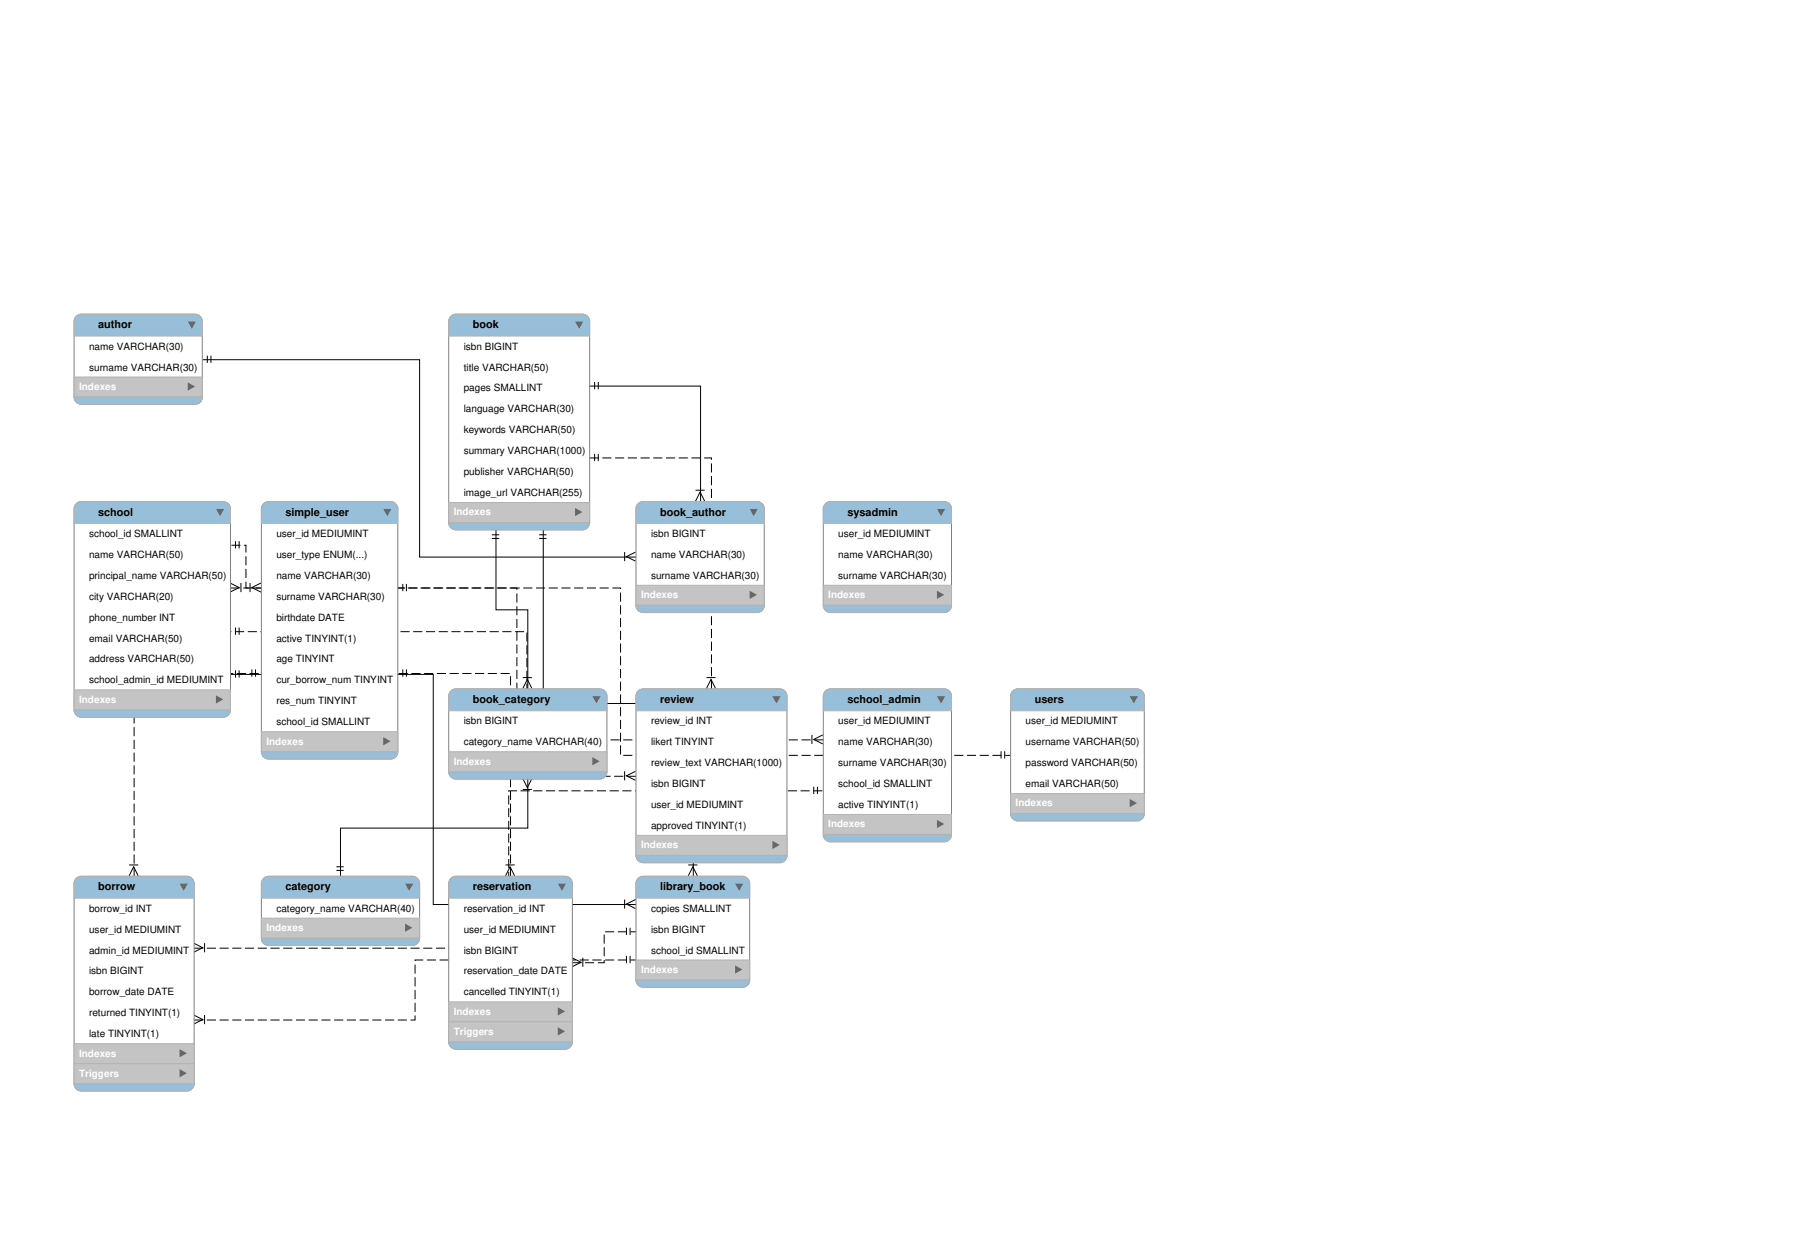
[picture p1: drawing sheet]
<svg xmlns="http://www.w3.org/2000/svg" width="394mm" height="276mm" viewBox="0 0 394 276" stroke-linecap="round" stroke-linejoin="round" font-family="sans-serif">
<g fill="none" stroke="#000" stroke-width=".22">
<path d="M44.5 79.1h47.8v43.4h47.6M45.6 78.2v1.6M46.4 78.2v1.6M129.7 84.9h24.4v25.4M130.8 84v1.6M130.8 99.8v1.6M131.6 84v1.6M131.6 99.8v1.6M51.8 119v1.6M52.6 119v1.6M108.2 117.6h1.6M108.2 118.4h1.6"/>
<path d="M109.1 116.5v17.6h7v17.4M118.6 117.6h1.6M118.6 118.4h1.6M119.5 116.5v38.2h33v38M153 110.2l1-2 1 2M153 107.8h2M50.6 128.2l2 1-2 1M51.8 138v1.6M52.6 138v1.6M53 128.2v2M55 128.2v2M57.4 128.2l-2 1 2 1"/>
<path d="M88.6 128.4v1.6M89.4 128.4v1.6M137.4 121.4v2M139.8 121.4l-2 1 2 1M50.7 148.3h44.6v50.6h44.6M51.8 147.4v1.6M52.6 147.4v1.6M55.4 147.2v1.6M56.2 147.2v1.6M88.6 147.2v1.6M89.4 147.2v1.6M115 151.4l1-2 1 2"/>
<path d="M115 149h2M155.4 151.4l1-2 1 2M155.4 149h2M115 171.2l1 2 1-2M115 173.6h2M116.1 171.3v10.8h-41.2v10.6M137.4 169.6v2M139.8 169.6l-2 1 2 1M178.6 161.6v2M179 173v1.6M179.8 173v1.6M181 161.6l-2 1 2 1"/>
<path d="M220.1 165.2v1.6M220.9 165.2v1.6M28.4 192.6l1-2 1 2M28.4 190.2h2M74 191.4h1.6M74 190.6h1.6M111.2 192.6l1-2 1 2M111.2 190.2h2M137.4 197.8v2M139.8 197.8l-2 1 2 1M151.4 192.6l1-2 1 2M151.4 190.2h2"/>
<path d="M42.6 207.4l2 1-2 1M45 207.4v2M125.8 210.6l2 1-2 1M128.2 210.6v2M137.8 204v1.6M137.8 210.2v1.6M138.6 204v1.6M138.6 210.2v1.6M42.6 223.1l2 1-2 1M45 223.1v2"/>
</g>
<path d="M50.7 129.3h85.8v36.8h85.7M57.5 129.3h-3.4v-9.4h-3.4M156.5 151.5v-50.8h-26.8M139.9 170.7h-26.2v-41.4h-26.2M181.1 162.7h-65.2v-23.8h-65.2M29.5 192.7v-44.6h28M112.3 192.7v-44.6h-24.8M42.7 208.5h69.2v-34.6h69.2M125.9 211.7h7v-6.8h7M42.7 224.2h48.6v-13.1h48.6" fill="none" stroke="#000" stroke-width=".22" stroke-dasharray="2 .8" stroke-linecap="butt"/>
<path d="M16.8 69.6l.7-.5h.4h25a1.6 1.6 0 0 1 1.6 1.6v16.6a1.6 1.6 0 0 1-1.6 1.6h-25a1.6 1.6 0 0 1-1.6-1.6v-16.6z" fill="#fff" stroke="#808080" stroke-width=".22"/>
<path d="M16.8 69.6l.7-.5h.4h25a1.6 1.6 0 0 1 1.6 1.6v3.2h-28.2v-3.2z" fill="#98bfda" stroke="#b3b3b3" stroke-width=".22"/>
<path d="M41.3 70.7h1.8l-.9 1.6z" fill="#666"/>
<path d="M16.3 82.9h28.2v4.4h-28.2z" fill="#c4c4c4" stroke="#b3b3b3" stroke-width=".22"/>
<path d="M41.3 84.1l1.6 .9-1.6 .9z" fill="#666"/>
<path d="M16.3 87.3h28.2a1.6 1.6 0 0 1-1.6 1.6h-25a1.6 1.6 0 0 1-1.6-1.6z" fill="#98bfda" stroke="#b3b3b3" stroke-width=".22"/>
<path d="M99.1 69.6l1.2-.5h27.8a1.6 1.6 0 0 1 1.6 1.6v44.2a1.6 1.6 0 0 1-1.6 1.6h-27.8a1.6 1.6 0 0 1-1.6-1.6v-44.2z" fill="#fff" stroke="#808080" stroke-width=".22"/>
<path d="M99.1 69.6l1.2-.5h27.8a1.6 1.6 0 0 1 1.6 1.6v3.2h-31v-3.2z" fill="#98bfda" stroke="#b3b3b3" stroke-width=".22"/>
<path d="M126.5 70.7h1.8l-.9 1.6z" fill="#666"/>
<path d="M98.7 110.5h31v4.4h-31z" fill="#c4c4c4" stroke="#b3b3b3" stroke-width=".22"/>
<path d="M126.5 111.7l1.6 .9-1.6 .9z" fill="#666"/>
<path d="M98.7 114.9h31a1.6 1.6 0 0 1-1.6 1.6h-27.8a1.6 1.6 0 0 1-1.6-1.6z" fill="#98bfda" stroke="#b3b3b3" stroke-width=".22"/>
<path d="M140.3 110.7l1.2-.4h25a1.6 1.6 0 0 1 1.6 1.6v21.2a1.6 1.6 0 0 1-1.6 1.6h-25a1.6 1.6 0 0 1-1.6-1.6v-21.2z" fill="#fff" stroke="#808080" stroke-width=".22"/>
<path d="M140.3 110.7l1.2-.4h25a1.6 1.6 0 0 1 1.6 1.6v3.2h-28.2v-3.2z" fill="#98bfda" stroke="#b3b3b3" stroke-width=".22"/>
<path d="M164.9 111.9h1.8l-.9 1.6z" fill="#666"/>
<path d="M139.9 128.7h28.2v4.4h-28.2z" fill="#c4c4c4" stroke="#b3b3b3" stroke-width=".22"/>
<path d="M164.9 129.9l1.6 .9-1.6 .9z" fill="#666"/>
<path d="M139.9 133.1h28.2a1.6 1.6 0 0 1-1.6 1.6h-25a1.6 1.6 0 0 1-1.6-1.6z" fill="#98bfda" stroke="#b3b3b3" stroke-width=".22"/>
<path d="M99.1 151.9l1.2-.4h31.6a1.6 1.6 0 0 1 1.6 1.6v16.6a1.6 1.6 0 0 1-1.6 1.6h-31.6a1.6 1.6 0 0 1-1.6-1.6v-16.6z" fill="#fff" stroke="#808080" stroke-width=".22"/>
<path d="M99.1 151.9l1.2-.4h31.6a1.6 1.6 0 0 1 1.6 1.6v3.2h-34.8v-3.2z" fill="#98bfda" stroke="#b3b3b3" stroke-width=".22"/>
<path d="M130.3 153.1h1.8l-.9 1.6z" fill="#666"/>
<path d="M98.7 165.3h34.8v4.4h-34.8z" fill="#c4c4c4" stroke="#b3b3b3" stroke-width=".22"/>
<path d="M130.3 166.5l1.6 .9-1.6 .9z" fill="#666"/>
<path d="M98.7 169.7h34.8a1.6 1.6 0 0 1-1.6 1.6h-31.6a1.6 1.6 0 0 1-1.6-1.6z" fill="#98bfda" stroke="#b3b3b3" stroke-width=".22"/>
<path d="M16.8 193.1l1.1-.4h23.2a1.6 1.6 0 0 1 1.6 1.6v43.9a1.6 1.6 0 0 1-1.6 1.6h-23.2a1.6 1.6 0 0 1-1.6-1.6v-43.9z" fill="#fff" stroke="#808080" stroke-width=".22"/>
<path d="M16.8 193.1l1.1-.4h23.2a1.6 1.6 0 0 1 1.6 1.6v3.2h-26.4v-3.2z" fill="#98bfda" stroke="#b3b3b3" stroke-width=".22"/>
<path d="M39.5 194.3h1.8l-.9 1.6z" fill="#666"/>
<path d="M16.3 229.4h26.4v4.4h-26.4z" fill="#c4c4c4" stroke="#b3b3b3" stroke-width=".22"/>
<path d="M39.5 230.6l1.6 .9-1.6 .9z" fill="#666"/>
<path d="M16.3 233.8h26.4v4.4h-26.4z" fill="#c4c4c4" stroke="#b3b3b3" stroke-width=".22"/>
<path d="M39.5 235l1.6 .9-1.6 .9z" fill="#666"/>
<path d="M16.3 238.2h26.4a1.6 1.6 0 0 1-1.6 1.6h-23.2a1.6 1.6 0 0 1-1.6-1.6z" fill="#98bfda" stroke="#b3b3b3" stroke-width=".22"/>
<path d="M58 193.1l1.1-.4h31.6a1.6 1.6 0 0 1 1.6 1.6v12a1.6 1.6 0 0 1-1.6 1.6h-31.6a1.6 1.6 0 0 1-1.6-1.6v-12v-.5z" fill="#fff" stroke="#808080" stroke-width=".22"/>
<path d="M58 193.1l1.1-.4h31.6a1.6 1.6 0 0 1 1.6 1.6v3.2h-34.8v-3.2v-.5z" fill="#98bfda" stroke="#b3b3b3" stroke-width=".22"/>
<path d="M89.1 194.3h1.8l-.9 1.6z" fill="#666"/>
<path d="M57.5 201.9h34.8v4.4h-34.8z" fill="#c4c4c4" stroke="#b3b3b3" stroke-width=".22"/>
<path d="M89.1 203.1l1.6 .9-1.6 .9z" fill="#666"/>
<path d="M57.5 206.3h34.8a1.6 1.6 0 0 1-1.6 1.6h-31.6a1.6 1.6 0 0 1-1.6-1.6z" fill="#98bfda" stroke="#b3b3b3" stroke-width=".22"/>
<path d="M140.3 193.1l1.2-.4h21.8a1.6 1.6 0 0 1 1.6 1.6v21.2a1.6 1.6 0 0 1-1.6 1.6h-21.8a1.6 1.6 0 0 1-1.6-1.6v-21.2v-.5z" fill="#fff" stroke="#808080" stroke-width=".22"/>
<path d="M140.3 193.1l1.2-.4h21.8a1.6 1.6 0 0 1 1.6 1.6v3.2h-25v-3.2v-.5z" fill="#98bfda" stroke="#b3b3b3" stroke-width=".22"/>
<path d="M161.7 194.3h1.8l-.9 1.6z" fill="#666"/>
<path d="M139.9 211.1h25v4.4h-25z" fill="#c4c4c4" stroke="#b3b3b3" stroke-width=".22"/>
<path d="M161.7 212.3l1.6 .9-1.6 .9z" fill="#666"/>
<path d="M139.9 215.5h25a1.6 1.6 0 0 1-1.6 1.6h-21.8a1.6 1.6 0 0 1-1.6-1.6z" fill="#98bfda" stroke="#b3b3b3" stroke-width=".22"/>
<path d="M99.1 193.1l1.2-.4h24a1.6 1.6 0 0 1 1.6 1.6v34.7a1.6 1.6 0 0 1-1.6 1.6h-24a1.6 1.6 0 0 1-1.6-1.6v-34.7v-.5z" fill="#fff" stroke="#808080" stroke-width=".22"/>
<path d="M99.1 193.1l1.2-.4h24a1.6 1.6 0 0 1 1.6 1.6v3.2h-27.2v-3.2v-.5z" fill="#98bfda" stroke="#b3b3b3" stroke-width=".22"/>
<path d="M122.7 194.3h1.8l-.9 1.6z" fill="#666"/>
<path d="M98.7 220.3h27.2v4.3h-27.2z" fill="#c4c4c4" stroke="#b3b3b3" stroke-width=".22"/>
<path d="M122.7 221.4l1.6 .9-1.6 .9z" fill="#666"/>
<path d="M98.7 224.6h27.2v4.4h-27.2z" fill="#c4c4c4" stroke="#b3b3b3" stroke-width=".22"/>
<path d="M122.7 225.8l1.6 .9-1.6 .9z" fill="#666"/>
<path d="M98.7 229h27.2a1.6 1.6 0 0 1-1.6 1.6h-24a1.6 1.6 0 0 1-1.6-1.6z" fill="#98bfda" stroke="#b3b3b3" stroke-width=".22"/>
<path d="M140.3 151.9l1.2-.4h30a1.6 1.6 0 0 1 1.6 1.6v35a1.6 1.6 0 0 1-1.6 1.6h-30a1.6 1.6 0 0 1-1.6-1.6v-35z" fill="#fff" stroke="#808080" stroke-width=".22"/>
<path d="M140.3 151.9l1.2-.4h30a1.6 1.6 0 0 1 1.6 1.6v3.2h-33.2v-3.2z" fill="#98bfda" stroke="#b3b3b3" stroke-width=".22"/>
<path d="M169.9 153.1h1.8l-.9 1.6z" fill="#666"/>
<path d="M139.9 183.7h33.2v4.4h-33.2z" fill="#c4c4c4" stroke="#b3b3b3" stroke-width=".22"/>
<path d="M169.9 184.9l1.6 .9-1.6 .9z" fill="#666"/>
<path d="M139.9 188.1h33.2a1.6 1.6 0 0 1-1.6 1.6h-30a1.6 1.6 0 0 1-1.6-1.6z" fill="#98bfda" stroke="#b3b3b3" stroke-width=".22"/>
<path d="M16.8 110.7l.7-.4h.4h31.2a1.6 1.6 0 0 1 1.6 1.6v44.2a1.6 1.6 0 0 1-1.6 1.6h-31.2a1.6 1.6 0 0 1-1.6-1.6v-44.2z" fill="#fff" stroke="#808080" stroke-width=".22"/>
<path d="M16.8 110.7l.7-.4h.4h31.2a1.6 1.6 0 0 1 1.6 1.6v3.2h-34.4v-3.2z" fill="#98bfda" stroke="#b3b3b3" stroke-width=".22"/>
<path d="M47.5 111.9h1.8l-.9 1.6z" fill="#666"/>
<path d="M16.3 151.7h34.4v4.4h-34.4z" fill="#c4c4c4" stroke="#b3b3b3" stroke-width=".22"/>
<path d="M47.5 152.9l1.6 .9-1.6 .9z" fill="#666"/>
<path d="M16.3 156.1h34.4a1.6 1.6 0 0 1-1.6 1.6h-31.2a1.6 1.6 0 0 1-1.6-1.6z" fill="#98bfda" stroke="#b3b3b3" stroke-width=".22"/>
<path d="M181.5 151.9l.7-.4h.5h25a1.6 1.6 0 0 1 1.6 1.6v30.4a1.6 1.6 0 0 1-1.6 1.6h-25a1.6 1.6 0 0 1-1.6-1.6v-30.4z" fill="#fff" stroke="#808080" stroke-width=".22"/>
<path d="M181.5 151.9l.7-.4h.5h25a1.6 1.6 0 0 1 1.6 1.6v3.2h-28.2v-3.2z" fill="#98bfda" stroke="#b3b3b3" stroke-width=".22"/>
<path d="M206.1 153.1h1.8l-.9 1.6z" fill="#666"/>
<path d="M181.1 179.1h28.2v4.4h-28.2z" fill="#c4c4c4" stroke="#b3b3b3" stroke-width=".22"/>
<path d="M206.1 180.3l1.6 .9-1.6 .9z" fill="#666"/>
<path d="M181.1 183.5h28.2a1.6 1.6 0 0 1-1.6 1.6h-25a1.6 1.6 0 0 1-1.6-1.6z" fill="#98bfda" stroke="#b3b3b3" stroke-width=".22"/>
<path d="M58 110.7l1.1-.4h26.8a1.6 1.6 0 0 1 1.6 1.6v53.4a1.6 1.6 0 0 1-1.6 1.6h-26.8a1.6 1.6 0 0 1-1.6-1.6v-53.4z" fill="#fff" stroke="#808080" stroke-width=".22"/>
<path d="M58 110.7l1.1-.4h26.8a1.6 1.6 0 0 1 1.6 1.6v3.2h-30v-3.2z" fill="#98bfda" stroke="#b3b3b3" stroke-width=".22"/>
<path d="M84.3 111.9h1.8l-.9 1.6z" fill="#666"/>
<path d="M57.5 160.9h30v4.4h-30z" fill="#c4c4c4" stroke="#b3b3b3" stroke-width=".22"/>
<path d="M84.3 162.1l1.6 .9-1.6 .9z" fill="#666"/>
<path d="M57.5 165.3h30a1.6 1.6 0 0 1-1.6 1.6h-26.8a1.6 1.6 0 0 1-1.6-1.6z" fill="#98bfda" stroke="#b3b3b3" stroke-width=".22"/>
<path d="M181.5 110.7l.7-.4h.5h25a1.6 1.6 0 0 1 1.6 1.6v21.2a1.6 1.6 0 0 1-1.6 1.6h-25a1.6 1.6 0 0 1-1.6-1.6v-21.2z" fill="#fff" stroke="#808080" stroke-width=".22"/>
<path d="M181.5 110.7l.7-.4h.5h25a1.6 1.6 0 0 1 1.6 1.6v3.2h-28.2v-3.2z" fill="#98bfda" stroke="#b3b3b3" stroke-width=".22"/>
<path d="M206.1 111.9h1.8l-.9 1.6z" fill="#666"/>
<path d="M181.1 128.7h28.2v4.4h-28.2z" fill="#c4c4c4" stroke="#b3b3b3" stroke-width=".22"/>
<path d="M206.1 129.9l1.6 .9-1.6 .9z" fill="#666"/>
<path d="M181.1 133.1h28.2a1.6 1.6 0 0 1-1.6 1.6h-25a1.6 1.6 0 0 1-1.6-1.6z" fill="#98bfda" stroke="#b3b3b3" stroke-width=".22"/>
<path d="M222.7 151.9l.7-.4h.4h26.2a1.6 1.6 0 0 1 1.6 1.6v25.8a1.6 1.6 0 0 1-1.6 1.6h-26.2a1.6 1.6 0 0 1-1.6-1.6v-25.8z" fill="#fff" stroke="#808080" stroke-width=".22"/>
<path d="M222.7 151.9l.7-.4h.4h26.2a1.6 1.6 0 0 1 1.6 1.6v3.2h-29.4v-3.2z" fill="#98bfda" stroke="#b3b3b3" stroke-width=".22"/>
<path d="M248.4 153.1h1.8l-.9 1.6z" fill="#666"/>
<path d="M222.2 174.5h29.4v4.4h-29.4z" fill="#c4c4c4" stroke="#b3b3b3" stroke-width=".22"/>
<path d="M248.4 175.7l1.6 .9-1.6 .9z" fill="#666"/>
<path d="M222.2 178.9h29.4a1.6 1.6 0 0 1-1.6 1.6h-26.2a1.6 1.6 0 0 1-1.6-1.6z" fill="#98bfda" stroke="#b3b3b3" stroke-width=".22"/>
<g font-size="2.4">
<text x="21.6" y="72.2">author</text>
<text x="104" y="72.2">book</text>
<text x="21.6" y="113.4">school</text>
<text x="62.8" y="113.4">simple_user</text>
<text x="145.2" y="113.4">book_author</text>
<text x="186.4" y="113.4">sysadmin</text>
<text x="104" y="154.6">book_category</text>
<text x="145.2" y="154.6">review</text>
<text x="186.4" y="154.6">school_admin</text>
<text x="227.5" y="154.6">users</text>
<text x="21.6" y="195.7">borrow</text>
<text x="62.8" y="195.7">category</text>
<text x="104" y="195.7">reservation</text>
<text x="145.2" y="195.7">library_book</text>
</g>
<g font-size="2.2">
<text x="19.6" y="76.9">name VARCHAR(30)</text>
<text x="102" y="76.9">isbn BIGINT</text>
<text x="19.6" y="81.5">surname VARCHAR(30)</text>
<text x="102" y="81.5">title VARCHAR(50)</text>
<text x="102" y="86.1">pages SMALLINT</text>
<text x="102" y="90.7">language VARCHAR(30)</text>
<text x="102" y="95.3">keywords VARCHAR(50)</text>
<text x="102" y="99.8">summary VARCHAR(1000)</text>
<text x="102" y="104.4">publisher VARCHAR(50)</text>
<text x="102" y="109">image_url VARCHAR(255)</text>
<text x="19.6" y="118">school_id SMALLINT</text>
<text x="60.8" y="118">user_id MEDIUMINT</text>
<text x="143.2" y="118">isbn BIGINT</text>
<text x="184.4" y="118">user_id MEDIUMINT</text>
<text x="19.6" y="122.6">name VARCHAR(50)</text>
<text x="60.8" y="122.6">user_type ENUM(...)</text>
<text x="143.2" y="122.6">name VARCHAR(30)</text>
<text x="184.4" y="122.6">name VARCHAR(30)</text>
<text x="19.6" y="127.2">principal_name VARCHAR(50)</text>
<text x="19.6" y="131.8">city VARCHAR(20)</text>
<text x="60.8" y="127.2">name VARCHAR(30)</text>
<text x="60.8" y="131.8">surname VARCHAR(30)</text>
<text x="143.2" y="127.2">surname VARCHAR(30)</text>
<text x="184.4" y="127.2">surname VARCHAR(30)</text>
<text x="19.6" y="136.4">phone_number INT</text>
<text x="60.8" y="136.4">birthdate DATE</text>
<text x="19.6" y="141">email VARCHAR(50)</text>
<text x="60.8" y="141">active TINYINT(1)</text>
<text x="19.6" y="145.6">address VARCHAR(50)</text>
<text x="60.8" y="145.6">age TINYINT</text>
<text x="19.6" y="150.2">school_admin_id MEDIUMINT</text>
<text x="60.8" y="150.2">cur_borrow_num TINYINT</text>
<text x="60.8" y="154.8">res_num TINYINT</text>
<text x="60.8" y="159.4">school_id SMALLINT</text>
<text x="102" y="159.2">isbn BIGINT</text>
<text x="143.2" y="159.2">review_id INT</text>
<text x="184.4" y="159.2">user_id MEDIUMINT</text>
<text x="225.5" y="159.2">user_id MEDIUMINT</text>
<text x="102" y="163.8">category_name VARCHAR(40)</text>
<text x="143.2" y="163.8">likert TINYINT</text>
<text x="184.4" y="163.8">name VARCHAR(30)</text>
<text x="225.5" y="163.8">username VARCHAR(50)</text>
<text x="143.2" y="168.4">review_text VARCHAR(1000)</text>
<text x="143.2" y="173">isbn BIGINT</text>
<text x="184.4" y="168.4">surname VARCHAR(30)</text>
<text x="184.4" y="173">school_id SMALLINT</text>
<text x="225.5" y="168.4">password VARCHAR(50)</text>
<text x="225.5" y="173">email VARCHAR(50)</text>
<text x="143.2" y="177.6">user_id MEDIUMINT</text>
<text x="184.4" y="177.6">active TINYINT(1)</text>
<text x="143.2" y="182.2">approved TINYINT(1)</text>
<text x="19.6" y="200.4">borrow_id INT</text>
<text x="60.8" y="200.4">category_name VARCHAR(40)</text>
<text x="102" y="200.4">reservation_id INT</text>
<text x="143.2" y="200.4">copies SMALLINT</text>
<text x="19.6" y="205">user_id MEDIUMINT</text>
<text x="19.6" y="209.6">admin_id MEDIUMINT</text>
<text x="102" y="205">user_id MEDIUMINT</text>
<text x="102" y="209.6">isbn BIGINT</text>
<text x="143.2" y="205">isbn BIGINT</text>
<text x="143.2" y="209.6">school_id SMALLINT</text>
<text x="19.6" y="214.2">isbn BIGINT</text>
<text x="102" y="214.2">reservation_date DATE</text>
<text x="19.6" y="218.8">borrow_date DATE</text>
<text x="102" y="218.8">cancelled TINYINT(1)</text>
<text x="19.6" y="223.4">returned TINYINT(1)</text>
<text x="19.6" y="228">late TINYINT(1)</text>
</g>
<g font-size="2.2" fill="#fff">
<text x="17.4" y="85.7">Indexes</text>
<text x="99.8" y="113.3">Indexes</text>
<text x="141" y="131.5">Indexes</text>
<text x="182.2" y="131.5">Indexes</text>
<text x="17.4" y="154.5">Indexes</text>
<text x="58.6" y="163.7">Indexes</text>
<text x="99.8" y="168.1">Indexes</text>
<text x="223.3" y="177.3">Indexes</text>
<text x="182.2" y="181.9">Indexes</text>
<text x="141" y="186.5">Indexes</text>
<text x="58.6" y="204.7">Indexes</text>
<text x="141" y="213.9">Indexes</text>
<text x="99.8" y="223.1">Indexes</text>
<text x="99.8" y="227.5">Triggers</text>
<text x="17.4" y="232.3">Indexes</text>
<text x="17.4" y="236.7">Triggers</text>
</g>
</svg>
